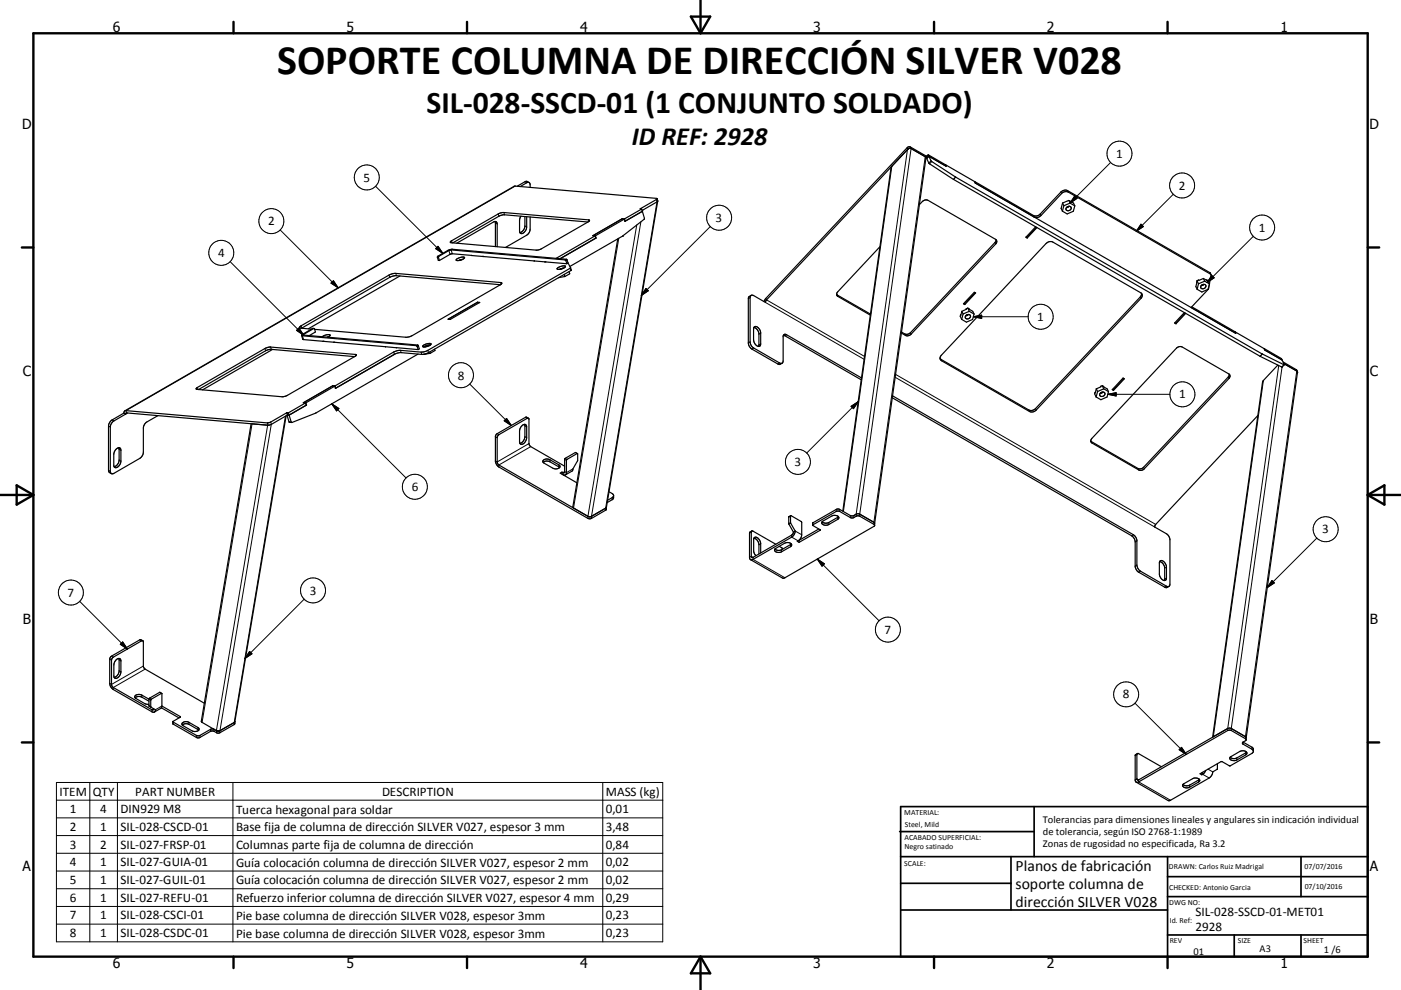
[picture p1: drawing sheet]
<svg xmlns="http://www.w3.org/2000/svg" width="420mm" height="297mm" viewBox="0 0 420 297" stroke-linecap="round" stroke-linejoin="round" font-family="sans-serif">
<g fill="none" stroke="#000" stroke-width=".36">
<path d="M158.6 54.8l-1-.4-2.6 1.5M158.6 54.8l-.5-.1-2.1 1.3M158.6 54.8l.3 .4v1M197 59.6l-42.9-3.7-116.7 67.3M197 59.6l-5 3M197 59.6l.2 .8M272.6 44.5l-.5 .4-5 5.4-14.4 103.1M272.6 44.5h.4M272.7 44.5h.3M272.7 44.5l-.5 .3-42.5 45.3-.2 .6-3.5-2-.8-.1M273 44.5l4.4 2.5 .2 .5-15.4 109.5M273 44.5l5.1 2.8"/>
<path d="M278.1 47.3h.1M278.3 46.4l-.5 .5-5-2.9-.7 .2-42.5 45.3-.5 1M278.3 46.4l.9 2 7.3 4.7 91.9 53.1M278.3 46.4l5.1 3 .2 .4M278.5 46.9l-.4 .4M278.5 46.9l5.2 3-.2-.4M278.5 46.9l-.7 .7 .7 1.4 7.4 4.8M283.5 49.5l8.7 5 .2 .4 78.1 45.1-.2-.4M283.5 49.5h.1M285.9 53.8h.1M285.9 53.8l91.9 53.1 6.5 3.2M292.3 54.5h-.1"/>
<path d="M292.3 54.5l.2 .4M292.3 54.5l17.5 10.1a1.75 1.75 0 0 0 2.1-.4l6.2-6.6a1.8 1.8 0 0 1 2-.4l42.6 24.6 .4 .6M131.7 78.2l3.2-1.9 .7-.2 27.8 2.5M131.7 78.2l-.3-.1-.2-1.2 3-1.8 1.4-.3 34.2 3 .5 1.1M135.1 72.4l14.4-8.3 1.2-.3 26 2.3-.3 .5-14.2 8.1-.9 .3-26-2.2-.3-.1zM136.9 73l11.1-6.4a.65 .65 0 0 1 .7-.1 .65 .65 0 0 1 .4 .7v6.8M136.9 77.8l.8-.5a1.12 1.12 0 0 1 1.6 0l-1.3 .8a.73 .73 0 0 1-1.2-.2zM138.7 77.8l-.9 .3M148.4 66.4l.1 7.6M156.2 64.9l-.4 1.2 .1 3.7M157.4 65v2.8a2.07 2.07 0 0 1-1.5 2M157.9 65v3.1a1.79 1.79 0 0 1-1.8 1.9l-.2-.2"/>
<path d="M158.9 65.1v3.6a2.32 2.32 0 0 1-1 1.9l-6.4 3.6M160.1 78.3h.1M163.4 78.6h.1M163.4 78.6l6.5 .5M169.5 78l-34.2-3-.7 .2-3 1.7 .1 1.3M169.5 78l.1 .1M169.6 78.1l.3 1M170.3 78.9h.1M170.3 78.9l-.4 .2M170.3 78.9l.8 1.4M176.2 66.6l-25.5-2.1-1 .3-14 8.1M177.8 70.7h.1"/>
<path d="M177.8 70.7h.7M178.4 70.8l-11.7 6.7M178.4 70.8l.2 .7M178.5 70.7l.2 .7M178.6 71.4h.1M178.7 71.4l-10.7 6.2 10.6-6.1M185.2 71.7l-13.5 80.4 .2 .3M186.6 65.6l-8.9 5.1 .7 .1M186.6 65.6l.6 .1M186.6 65.6v.1M187.2 65.7l-8.7 5M187.2 65.7h-.7l-8.7 5"/>
<path d="M187.2 65.7l.1 .6M192 62.6v.1M192 62.7h.4M192.4 62.7l.2 .7M192.4 62.7l-5.2 3M192.6 63.4l-5.2 3-.2-.7M192.6 63.4l.6 2.3-6.6 5.1-15.7 9.1M197.2 60.4l-15.4 91.9M197.2 60.4l-4.7 2.8M263.8 74l-12.6 13.6a.84 .84 0 0 0 0 1.3l9.7 5.6M275.6 61.4l.9-.9a1.48 1.48 0 0 1 1.7-.4l20.2 11.7a.84 .84 0 0 1 .1 1.4l-25.3 27.1-.7 .4h-.6l-1.6-.8M298.6 71.9l-.3 .8-25.4 27.1a1.52 1.52 0 0 1-1.7 .4l-.9-.6"/>
<path d="M307.6 71.1l.3 .1M307.9 71.2l.1 .2M310 65.1a1.8 1.8 0 0 0 2.1-.4l6.2-6.6a1.77 1.77 0 0 1 2-.5l42.6 24.6 .2 .4-.5 2.6M310.5 68.1l-2.9 3.1 .4 .2M310.7 68.2l-2.8 3M310.9 68.3l-2.9 3.1M313.6 73.1a1.77 1.77 0 0 1 2-.5l26.4 15.2a1 1 0 0 1 .1 1.7l-31.4 33.5a1.76 1.76 0 0 1-2.1 .4l-26.3-15.2a1.02 1.02 0 0 1-.1-1.6zM318.1 62.6l.4 .8M318.6 60.9l-.4 1.2M318.6 60.9l.3 .8M318.9 61.7l-.4 1.7M319.8 62.2a.74 .74 0 0 1 1-.3 .74 .74 0 0 1 .3 .9 .74 .74 0 0 1-.9 .4 .57 .57 0 0 1-.6-.3 .57 .57 0 0 1 .2-.7z"/>
<path d="M319.9 60.3l-1.3 .6M320.4 60.1l.4 .8M320.6 61.9l-.9 .4M320.8 60.3l1 .6 .4 .9M320.8 60.9l1.4 .9M320.8 60.9l-1.9 .8M322.2 61.8l-.4 1.6-1.9 .8-1.4-.8M93.4 98.7l-3.2-.2-.4-.3 .5-.5 26.3-15.2 1.1-.4 1-.1 31.4 2.8 .4 .2-.5 .4-26.4 15.3-1 .4-.8 .1-27.5-2.4M94.1 98.6l-.4-.1-3.3 2.1M119.9 82.8l-27.4 15.8M134.3 95.8l8.9-5.1h.6l-8.8 5.1zM134.5 95.7v.1"/>
<path d="M134.5 95.7l.6 .1M143.2 90.7v.1M143.7 90.8h-.6l-8.6 4.9M150.1 85.4l-31.4-2.7-.8 .1-1.1 .4-26.4 15.3M167.1 80.5l.9-.5a1.09 1.09 0 0 1 1.5 0l-1.2 .7a.74 .74 0 0 1-1.2-.2zM167.5 83.3h.1M169 80.4l-1.2 .4M169.2 82.3l.2 .7M169.4 83l-1.9 .3M170.6 81.5l.2 .6-1.4 .9M171.1 80.4l-43 24.8-1.7 .4-6.3-.5-1.6 .3-18.1 10.4M171.1 80.3v.1"/>
<path d="M171.1 80.3l.2 .7M171.3 81.1l-43 24.8-1.9 .4-6.3-.5-1.9 .5M171.3 81v.1M225.2 88.6l-.3 .7v13.3a2.29 2.29 0 0 0 1.1 1.8l7.7 4.5 .8 .1M225.2 88.6l-.7 .4-.1 .6v13.3a2.37 2.37 0 0 0 1 1.8l8 4.6 .4 .1 .7-.4M226 98.3a2.02 2.02 0 0 1 1.5 1.9l-.1 3.7M226 98.3a1.02 1.02 0 0 1 1.1-.3 1.02 1.02 0 0 1 .7 .9l.3 1v3.3l-.2 .6-.5 .1M226 98.3l-.1 3.7a2.16 2.16 0 0 0 1.5 1.9M250.8 88.3l10.2 5.9M288.4 93.4l-.5 1.5 .4 .9M288.4 93.4l.4 .8M288.8 94.2l-.5 1.6"/>
<path d="M289 91.1l.2 .1M289.2 91.2l.1 .2M289.6 94.7a.74 .74 0 0 1 1-.4 .74 .74 0 0 1 .3 1 .74 .74 0 0 1-.9 .4 .57 .57 0 0 1-.6-.4 .57 .57 0 0 1 .2-.6zM290.1 92.4l-1.7 1M290.1 92.4l1.5 1 .4 .8M290.1 92.4l.5 1M290.2 94.4l-.5 .2M290.3 94.3l-.8 .4M290.6 93.4l1.4 .8M290.6 93.4l-1.8 .8M292 94.2l-.4 1.6-1.9 .9-1.4-.9M292.1 87.7l.4 .2-3.2 3.5-.4-.3z"/>
<path d="M292.4 87.8l-3.2 3.4M342.2 88l-.3 1.1-31.4 33.5a1.75 1.75 0 0 1-2.1 .4l-26.6-15.4M352.5 97l.1 .1M355.1 93.8l-2.9 3.1 .4 .2M355.3 93.9l-2.8 3.1-.3-.2M355.5 94l-2.9 3.1M357.3 92.1l12.9 7.4 .2 .5M358.9 84.2l-.4 1.8 .4 .8M358.9 84.2l.4 .9M359.3 85.1l-.4 1.7M360.2 85.7a.72 .72 0 0 1 .8-.4 .72 .72 0 0 1 .5 .7 .73 .73 0 0 1-.9 .7 .73 .73 0 0 1-.4-1zM360.8 85.3l-.6 .3"/>
<path d="M360.8 83.5l1.4 .7 .4 1M360.8 83.5l-1.9 .7M360.8 83.5l.4 .9M360.9 85.3l-.8 .4M361.2 84.4l1.4 .8M361.2 84.4l-1.9 .7M362.6 85.2l-.4 1.6-5.1 5.5M362.6 85.2l-.4 1.6-1.9 .8-1.4-.8M370.3 99.6l13.9 8 .2 .4M370.3 99.6h.1M58.9 116.4l20.5-11.8 1.4-.5 25.7 2.2 .3 .2-20.6 12.1-1.3 .4-25.8-2.2-.3-.1zM81.7 104.8l-21 12.2"/>
<path d="M90.4 100.6l34.5 3.1M90.4 100.6l.5 1.3 6 .5M90.9 100.5l3.4-1.9 .3 1-1.9 1.1M90.9 100.5h.1M90.9 100.5l34.3 3 .5 1.2-.3 .2M96.6 101l1.1-.5a.74 .74 0 0 1 1.2 .2l-.7 .5M96.8 102.4h.1M96.8 102.4l3.3 .3M98.4 101.1l-.3 .1M99.8 115.7l-8.9 5.1 .7 .1M99.8 115.7l.6 .1M99.8 115.7v.1"/>
<path d="M100.1 102.7h.1M100.1 102.7l15.5 1.3M100.4 115.9l-.7-.1-8.7 5M100.4 115.9l-8.7 5M100.4 115.8l.2 .7M100.5 116.5h.1M106.3 107l-25.6-2.1-1.1 .3-20.1 11.7M115.6 104h.1M115.6 104l3.2 .3M118.2 106.3l-17.6 10.2M118.2 106.3l-17.6 10.2-.2-.6M118.8 104.3l6.6 .6"/>
<path d="M118.8 104.3h.1M124.9 103.7h.1M124.9 103.7l.5 1.2M125.3 106.2l-30.6 17.7M127.1 106.3h.1M128.7 103.7l.5-.4a1.95 1.95 0 0 0-2.4 .7l.2 .1M128.7 103.7l-1.7 .4M128.8 103.7l-1.4 .4M128.9 105.6l.1 .4M129 106l-1.9 .3M129.1 103.5l-1 .1-1.1 .5M130.3 104.8l.1 .4-1.4 .8"/>
<path d="M234.9 100.6l23.3 13.4M234.9 100.6l-.1 7.7-.3 .7M234.9 100.6l.4-.3 .5 .1 22.5 13M267.5 119.3l71.8 41.4a2.42 2.42 0 0 1 1 1.9v7.5l.5 1 .6 .6 8 4.6h.4l.7-.4M267.6 118.8l72.2 41.6 .7 .8 .3 .8v7.5a2.48 2.48 0 0 0 1.1 1.9l7.8 4.5h.8M328.7 116.7l-.5 1.4 .4 1M328.7 116.7l.4 .8M329.1 117.5l-.5 1.6M329.9 118a.73 .73 0 0 1 .8-.4 .73 .73 0 0 1 .6 .7 .76 .76 0 0 1-.9 .7 .76 .76 0 0 1-.6-.9zM330.5 115.7l-1.8 1M330.5 115.7l1.5 1 .3 .8M330.5 115.7l.4 1"/>
<path d="M330.5 117.6l-.5 .3M330.7 117.6l-.8 .4M330.9 116.7l1.4 .8M330.9 116.7l-1.8 .8M332.3 117.5l-.4 1.6-1.8 .8-1.5-.8M333.5 116.8l.3 .1M333.7 116.9l.1 .2M336.7 113.4l.4 .2-3.3 3.5-.3-.2zM336.9 113.5l-3.1 3.4M352.7 104.5a1.51 1.51 0 0 1 1.7-.4l14 8.1a.85 .85 0 0 1 .1 1.3l-25.4 27.1a1.41 1.41 0 0 1-1.7 .4l-14-8.1a.85 .85 0 0 1-.1-1.3zM368.6 112.3l-.3 .8-25.4 27.1a1.46 1.46 0 0 1-1.7 .3l-14.2-8.2M378.4 106.2h.1"/>
<path d="M378.4 106.2l6.6 3.3M379 104.6l.2 .4 5.2 3M379.1 104.6l.2 .5 5.1 2.9M379.1 104.6l-.1 .1M383.1 109.5l-4.6 5.1-14.9 106.6M384.3 110.1h.1M384.4 108l.6 1.4M384.7 108.6l4 2.4 .3 .5M384.9 109.1l3.9 2.2M385 109.4v.1M385 109.4l-.6 .7M388.8 111.3l.2 .2"/>
<path d="M389 111.5l-15.4 109.8M389 111.5v.5M35.6 134.3l.5 .2 .1 .4v3.4a1.64 1.64 0 0 1-1.9 1.8l-.1-.1M35.6 134.3a2.11 2.11 0 0 0-1.5 2l.1 3.7M35.6 134.3l.1 3.7a2.07 2.07 0 0 1-1.5 2M37.1 123.9l-3.5 2.1a2.29 2.29 0 0 0-1.1 1.8v13.3l.2 .6 .7 .4M37.1 123.9l.6 .3M37.4 123.2l42.7 3.7 1.1-.3 4.7-2.7M37.4 123.2l-.3 .7M37.7 124.2l-3.6 2.1a2.24 2.24 0 0 0-1 1.8v13.3l.3 .7M37.7 124.2l.3-.3 42.3 3.7 1.1-.3 4.8-2.8M47.3 124.7l-3.3 1.9a2.35 2.35 0 0 0-1 1.8v7.3a2.42 2.42 0 0 1-1.1 1.8l-7.8 4.5-.7 .1"/>
<path d="M75.3 127.1l-14.9 89.3 .2 .3 4.3 2.5M75.6 127.2l4.6 .4M85.8 124.7l-15.4 91.8M85.9 123.9h.6M86 123.8h.1M86.1 124.6l.5 2 .9 .2M86.2 124.5h.1M86.3 124.5h.4M86.5 123.9l.2 .6M86.7 124.5l.7 2.3M91 120.8h.1M91 120.8l.7 .1"/>
<path d="M91.6 120.9l-5.1 3M91.6 120.9l.2 .7M91.7 120.9l.2 .6M91.8 121.5h.1M91.9 121.5l-5.2 3M94.7 123.9l-7.3 2.9M94.7 123.9h.1M156.6 127.6a.7 .7 0 0 1 .9-.3 .7 .7 0 0 1 .4 .8v3.2a1.8 1.8 0 0 1-1.8 2l-.3-.7v-3.3l.3-1.1zM157.3 127.3l.1 3.7a2.08 2.08 0 0 1-1.5 2M158.4 125.5h-.3l-8.8 5.1-.2 .6v7.5l.2 .6 27.1 15.7 .9-.1 4.5-2.6M158.4 125.5l-.9-.3-8.7 5.1-.3 .6v7.6l.7 1.3 27.1 15.7h1l4.4-2.5 .1-.7M158.4 125.5l.2 7.6 .3 .7 10.4 6.1"/>
<path d="M162.9 138.7a1.68 1.68 0 0 1 2-.2l2.9 1.8M163 138l1.4-.2 3.1 1.7a.66 .66 0 0 1 .3 .8 .66 .66 0 0 1-.8 .3h-1l-2.9-1.7-.4-.5zM173.1 136.1l.1 .1a4.9 4.9 0 0 1-1.4 4.5l-.2 .6-2.1 1.2M173.1 136.1l-.6-.4-3.2 1.9v4l-.3 .3-.5-.3M173.1 136.1l-3.2 1.9-.1 4-.3 .5M377.1 124.6l-30.7 32.9-.2 .6 3.5 2a2.29 2.29 0 0 1 1.1 1.9v13.2l-.3 .7M168.5 141.6v.6M168.5 141.6l-.5 .3 4.9 2.9M168.8 142.4l.7 .1M182.6 147.5l.9 .6 .5 .6M184 148.7l-.3 1.1-1.7 1M184 148.7l-.5 .6-1.4 .8"/>
<path d="M225.4 159.3l-.2 7.6 .3 .4 11.9-6.8 .5-.9M225.4 159.3l7.2 4M225.4 159.3l-.5 .3-.2 .4v7.2l.3 .7M237.1 154.7a4.7 4.7 0 0 0 1.3 4.6M237.1 154.7h.1M237.1 154.7l-.6 .3a4.7 4.7 0 0 0 1.4 4.6M237.1 154.7l3.2 1.9 .1 3.8a2.32 2.32 0 0 1-1.4 2l.6 .3M238.4 159.3a2.29 2.29 0 0 1-1 1.8l-11.6 6.7-.8 .1M238.4 159.3l-.5 .3M243.6 157.6l2.3 1.5-6.3 3.6M243.6 157.6l7.1-4.2 .7-.1 3.7 2.1h.8l1.1-.7 .6 .1 4.6 2.8M245.5 158.7l-5.9 3.4"/>
<path d="M246.4 156.6l3-1.8a1.37 1.37 0 0 1 2.1 .6l-.4 .4-2.6 1.6a1.34 1.34 0 0 1-2.1-.7zM251.4 155l-2.9 1.7a1.73 1.73 0 0 1-2-.2M262.2 157l-4.6-2.8-.6-.1-1.1 .6h-.8l-3.5-1.9-.6-.1-7.3 4.2-.1 .7M262.2 157.6l-.2 .3-26.9 15.5h-.5l-9.6-5.5M262.2 157v.6M226 161.4a2.15 2.15 0 0 1 1.5 2v2.8M228.1 165.9v-2.8a1.8 1.8 0 0 0-1.8-1.9l-.3 .5v3.7l.6 1.3M232.4 164.6l2.8-1.6a1.36 1.36 0 0 1 2.1 .6l-.3 .4-2.7 1.5a1.35 1.35 0 0 1-2.1-.6zM233.6 163.9l1.1 .8M237.2 163.2l-2.9 1.7a1.84 1.84 0 0 1-2-.2M239.5 162.1h.1M239.6 162.1v.6"/>
<path d="M347.7 168.5a2.14 2.14 0 0 1 1.5 1.9l-.1 3.8M347.8 168.3a1.6 1.6 0 0 1 1.9 1.8v3.3a.76 .76 0 0 1-.6 .8 .76 .76 0 0 1-.9-.5l-.6-1.2v-3.6zM35.6 197.5a2.11 2.11 0 0 0-1.5 2l.1 3.7M35.6 197.5l.3 .1 .3 .5v3.5a1.8 1.8 0 0 1-1.8 1.9l-.2-.3M35.6 197.5l.1 4a2.2 2.2 0 0 1-1.5 1.7M42.8 192.2l.2 7.8 .4 .6 17.9 10.4M42.8 192.2l-.4 .1-8.7 5.1-.3 .7v7.2l.6 1 11.5 6.6 .4 .1 .2-.4M42.8 192.2l-.9-.2-8.8 5.1-.2 .7v7.2a2.28 2.28 0 0 0 1.1 1.9l11.5 6.6 .8 .1M40.5 209.4a1.8 1.8 0 0 1 2-.2l2.2 1.2M44.7 211.8h.1M44.7 209.8l-2.2-1.3a1.36 1.36 0 0 0-2.1 .7l3 1.9 1.3 .2M44.7 211.8l.5 .3"/>
<path d="M45.2 212.1l1.4 .8-.3 .7M48.4 212.4l5.3 3M48.5 208l-3.2 1.8-.1 2.3M48.5 208v.1M48.5 208l-.7-.3-3 1.8-.1 2.3M48.5 208.1v3.7M48.5 211.8l5.6 3.2M48.5 211.8l-.3 .7-1.9 1.1M51.8 216.5v.7M51.8 216.5l7.4 4.3 .6-.1 3.5-2h.7l.9 .5M51.8 217.2h.1M54.1 215v.1"/>
<path d="M54.1 215.1l-2.3 1.4M54.6 217.5l3 1.8a1.91 1.91 0 0 0 2-.2M54.6 217.5a1.19 1.19 0 0 1 .8-1.1 1.19 1.19 0 0 1 1.3 .3l2.8 1.6 .2 .5-.1 .3M54.7 217.5a1.69 1.69 0 0 1 2-.2l2.9 1.8M70.3 216.7l-4.5 2.6-.9-.1M70.4 216.6l-.1 .1M70.4 216.5l-.1 .2M70.4 216.5l-.2 .9-4.4 2.5h-.6l-1.2-.6h-.7l-3.7 2.1-.7-.2-7-4M341 226.1l-.7 .5v7.6l.3 .5M341 226.1l7.2 3.9M354.7 235.3l2.9-1.7a1.4 1.4 0 0 1 2.1 .6l-.4 .4-2.6 1.6a1.34 1.34 0 0 1-2.1-.7zM359.6 233.8l-2.9 1.7a1.73 1.73 0 0 1-2-.2"/>
<path d="M360.3 231.8v.6M361.5 231.2l-.6 .8-.6 .4M365 229.1v1.6l-1.4 .9a2.29 2.29 0 0 1-1.1 1.8l-12 6.8-9.9-5.5M368.9 227.1l2.8-1.7a1.36 1.36 0 0 1 2.1 .7l-.3 .4-2.7 1.5a1.35 1.35 0 0 1-2.1-.6zM372.7 222.6l-.1 .6 2.7 1.6 .5 .6M372.7 222.6l2.8 1.7 .3 1.1M373.6 221.3l-4.5-2.7h-1l-27 15.4-.3-.3v-7.3l.2-.3M373.6 221.9l-4.5-2.7h-1l-26.7 15.4-.8 .1M373.6 221.9l-.9 .7M373.6 221.3v.6M373.7 225.7l-2.9 1.7a1.83 1.83 0 0 1-2-.2M375.8 225.4l-.5 .6-6.4 3.7-2.8-1.2-6.3 3.6 .5 .3"/>
</g>
<g fill="none" stroke="#000" stroke-width=".3">
<path d="M112.6 55.9l20.2 20.1M154.5 55.8l-116.7 67.4 .2 .7M157.4 54.5l.5 .3M196.8 59.9l.2 .7-15.4 92.5M267.4 49.9l-14.5 103.5M272 44.3l.2 .5M272.1 44.9l-15.4 110M273 44.1l.2 .5M273.2 44.6l-15.4 110.3M277.4 47l-15.4 110.3M277.7 46.9l.3 .4M277.9 46.8l.2 .5"/>
<path d="M279.1 48.2l-.6 .7M279.4 48.5l-.7 .7M286.5 53.1l-.6 .7 .6-.7M318.1 57.6l.2 .5M320.1 57.2l.2 .4M322.2 58.8l.7 .7-2.1 1.4zM333 48.7l-12.2 12.2M351.8 58.3l-11.1 11.1M69 78.5l22 22M84 69l17.4 17.3M131.1 77.2h.4M131.3 76.9h.3"/>
<path d="M131.3 73.9l1.5 2.1-2.2-1.4zM134.2 75.1l.4 .1 .3 1.1M135.4 72.2l.2 .7M135.6 74.8l-.3 .2 .3 1.1M148.5 66.9l.6 .3M149.4 64.2l.2 .7M151.1 63.8l.2 .6M157.4 67.8l.5 .3M169.8 77.8l-.4 .2M170 78l-.3 .2M176.4 66l.2 .4M185.5 71.5l-13.6 80.9"/>
<path d="M190.9 67.5l-14.6 88M192 62.6v.1M192.1 66.6l-14.8 88.9M192.7 63l-.1 .6M212.9 68l-20.6 20.7M298.3 72.7l.2 .5M309.8 64.6l.2 .5M311.9 64.2l.2 .5M318.2 62.1l-.1 .5M319.9 60.3l.5-.2 .4 .2M342.1 67.3l.7 .7-2.1 1.4zM375.8 70.9l-13.9 13.9"/>
<path d="M88.9 99.1l.7-.7 1.4 2.1zM90.3 97.7l.2 .7M93.7 98.5l.4 .1M99.2 84.9l.8-.7 1.4 2.1zM116.6 82.5l.2 .7M118.7 82l.2 .7M150.1 84.8l.1 .5M170.9 80.5l.2 .7M193.7 86.5l.7 .7-2.1 1.5zM224.9 89.3l-.5 .3M228.1 99.9l-.6 .3M229.5 90.7l29.6 17.1"/>
<path d="M229.6 89.5l.2 .5 29.4 16.9M251 88.5l.2 .4M272.9 99.8l.3 .5M291.8 95h16.5M291.8 95l2.5-.5v1zM341.9 89.1l.2 .4M362.7 81.8l.2 .4M363.3 82.7l.7 .6-2.1 1.5zM59.2 116.2l.2 .6M79.4 104.6l.2 .6M81.1 104.1l.2 .7M90.7 100.3l.4 .2"/>
<path d="M91 100.5l-.3 .2 .3 1.2M106.5 106.3l.1 .5M118 105.6l.2 .7M120.1 105.1l.2 .7M125.2 103.5l-.3 .2M125.4 103.8l-.3 .2M126.2 105.6l.2 .7M128.3 105.1l.2 .7M140.8 115.2l12.5 12.5M224.9 102.6l-.5 .3M226 104.4l-.6 .3M228.1 103.2l-.6 .3"/>
<path d="M233.7 108.9l-.5 .3M235.8 100.4l-.5 .3M268.4 113.2l77.8 44.9M268.5 112.3l78 45M271.2 100.2l.3 .4M282.1 107.8l.2 .4M332.1 118.3h18.6M332.1 118.3l2.5-.5v1zM368.3 113.1l.2 .4M377.8 106.9l.6-.7-.6 .7M378.8 114.2l-15 106.8M383.4 109.7l-15.3 109.5"/>
<path d="M384.4 110.1l-15.3 109.1M384.9 109.4l-.6 .7M388.6 110.9l.2 .4-15.4 110.3M32.5 127.8l.6 .3M33.6 126l.5 .3M35.7 138l.5 .3M35.7 134.8l.5 .3M38.3 123.9l-.6 .3M75.6 127.2l-15 89.5M80.1 126.9l.2 .7M80.2 127.6l-15.3 92.2M81.2 126.6l.2 .7"/>
<path d="M81.3 127.3l-15.4 92.5M85.6 124.8l-15.4 92.6M85.9 123.9l.2 .6M86.1 123.8l.2 .7M86.6 126.6h.7M99.5 121.2l22.2 22.2M99.5 121.2l2.1 1.4-.7 .7zM148.5 131l.6 .3M149.1 130.1l.5 .3M151.2 126.2l.7-.7 1.4 2.2zM157.4 131l.5 .3M157.4 127.8l.5 .3"/>
<path d="M157.5 125.2l.6 .3M158.6 133.1l-9.5 5.5-.6-.3M159.1 134l-9.5 5.5v.6M164.9 137.9v.6M167.5 139.5v.6M169.3 137.8l.5 .3M169.5 137.5l.5 .3M172.5 135.8l.5 .3M255.2 121.9l2.1-1.4-1.4 2.1zM257.3 120.5l-15.4 15.4M308.4 123l.2 .4M310.5 122.6l.2 .4"/>
<path d="M327.2 132.5l.2 .4M32.5 141.1l.6 .3M171.8 140.7l-2 1.1-.5-.3-.5 .3v.6M183.5 149.3v.6M225.2 159.7l-.5 .3M237 156.8l-.5 .3M237 154.8l-.5 .3M237.1 157l-.6 .3M238.4 159.3l2 1.1M243.7 156.9v.6M245.8 158.9v.2M248.5 156.7v.7"/>
<path d="M250.7 152.8v.6M251.1 155.2v.6M251.8 152.8v.6M254.9 154.7v.6M256 154.7v.6M341.2 140.5l.2 .5M342.9 140.2l.2 .4M91.2 179.8l-17.8 17.8M224.7 167.2l.5-.3 .6 .3v.6l9.5 5.5M228.1 163.1l-.6 .3M234.3 164.9v.6M237 163.4v.6"/>
<path d="M237.4 160.5v.6l1.9 1.2M245 167.7l18.6 18.5M245 167.7l2.2 1.4-.7 .8zM339.8 160.4l-.5 .3M340.8 162.3l-.5 .3M340.8 169.5l-.5 .3M341.9 171.4l-.5 .3M349.7 175.9l-.5 .3M349.7 173.4l-.5 .3M349.7 170.1l-.5 .3M381.3 174.2l.8 .7-2.2 1.4zM394.8 161.4l-14.9 14.9"/>
<path d="M23.9 180.4l14.3 14.3M32.9 197.8l.5 .3M33.4 196.9l.6 .3M35.7 198l.5 .3M36.1 193.3l.7-.7 1.4 2.1zM41.9 192l.5 .3M43 199.8l-9.6 5.5-.5-.3M74.8 195.4l.7 .7-2.1 1.5zM35.7 201.3l.5 .3M42.5 208.5v.7M43.5 200.7l-9.5 5.6v.6M44.7 211.7l.5 .3"/>
<path d="M44.7 209.8l.5 .3M44.8 209.5l.6 .3M46.1 212.6l-.6 .3v.6M47.8 207.7l.6 .3M48.5 211.8l-1.9 1.1M51.9 216.6v.6M54 215v.2M56.7 216.7v.6M59.3 218.2v.7M63.1 218.8v.6M64.2 218.8v.6M340.3 211l15.4 15.3"/>
<path d="M16.9 234.8h181.8v47.8h-181.8zM26.9 234.8v47.8M35.2 234.8v47.8M58.9 220.6v.6M59.9 220.6v.6M69.8 234.8v47.8M180.7 234.8v47.8M340.3 234l.5-.3 .6 .3v.6l9.5 5.5M340.8 226.4l-.5 .3M354.2 224.2l1.5 2.1-2.2-1.4zM356.7 235.5v.7M359.3 234v.6"/>
<path d="M360.6 231.7v.6l1.9 1.1M362.2 230.7l1.4 .9M370.8 227.4v.6M372.7 222.6v.7M373.5 225.9v.6M375.3 224.2v.6M16.9 240.1h181.8M16.9 245.4h181.8M16.9 250.7h181.8M16.9 256h181.8M16.9 261.3h181.8M16.9 266.6h181.8"/>
<path d="M16.9 271.9h181.8M16.9 277.3h181.8"/>
<circle cx="110" cy="53.2" r="3.7"/>
<circle cx="335.6" cy="46.1" r="3.8"/>
<circle cx="354.4" cy="55.7" r="3.7"/>
<circle cx="66.3" cy="75.8" r="3.8"/>
<circle cx="81.4" cy="66.3" r="3.7"/>
<circle cx="215.6" cy="65.3" r="3.8"/>
<circle cx="378.4" cy="68.3" r="3.8"/>
<circle cx="312" cy="95" r="3.7"/>
<circle cx="138.2" cy="112.6" r="3.8"/>
<circle cx="354.5" cy="118.3" r="3.8"/>
<circle cx="239.2" cy="138.6" r="3.8"/>
<circle cx="124.4" cy="146" r="3.7"/>
<circle cx="397.4" cy="158.8" r="3.7"/>
<circle cx="21.3" cy="177.8" r="3.7"/>
<circle cx="93.8" cy="177.1" r="3.8"/>
<circle cx="266.2" cy="188.9" r="3.8"/>
<circle cx="337.6" cy="208.3" r="3.8"/>
</g>
<g fill="#000">
<circle cx="144.7" cy="76.9" r=".18"/>
<circle cx="163.4" cy="78.6" r=".18"/>
<circle cx="186.6" cy="70.8" r=".18"/>
<circle cx="96.9" cy="102.4" r=".18"/>
<circle cx="100.1" cy="102.7" r=".18"/>
</g>
<g fill="none" stroke="#000" stroke-width=".71">
<path d="M10 10h400v277h-400zM70 6.6v3.4M140 6.6v3.4M207.1 5h5.8l-2.9 5zM210 0v10M280 6.6v3.4M350 6.6v3.4M6.6 74.2h3.4M410 74.2h3.5M0 148.5h10M5 145.6l5 2.9-5 2.9zM410 148.5h10.1"/>
<path d="M410 148.5l5.1-2.9v5.8zM6.6 222.7h3.4M410 222.7h3.5M70 287v3.4M140 287v3.4M210 287v10M210 287l2.9 5h-5.8zM280 287v3.4M350 287v3.4"/>
</g>
<g fill="none" stroke="#000" stroke-width=".51">
<path d="M269.7 249.5h40.3M270 242h140v45h-140zM270 257h140M303.1 257v16M310 242v15M350 257v30M390.1 257v12M270 265h33.1M270 273h80M350 269h60M350 263h60M350 280.5h60"/>
<path d="M370 280.5v6.5M390.1 280.5v6.5"/>
</g>
<g fill="#000" stroke="#000" stroke-width=".3">
<path d="M322.2 58.8l.7 .7-2.1 1.4zM131.3 73.9l1.5 2.1-2.2-1.4zM342.1 67.3l.7 .7-2.1 1.4zM88.9 99.1l.7-.7 1.4 2.1zM99.2 84.9l.8-.7 1.4 2.1zM193.7 86.5l.7 .7-2.1 1.5zM291.8 95l2.5-.5v1zM363.3 82.7l.7 .6-2.1 1.5zM332.1 118.3l2.5-.5v1zM99.5 121.2l2.1 1.4-.7 .7zM151.2 126.2l.7-.7 1.4 2.2zM255.2 121.9l2.1-1.4-1.4 2.1z"/>
<path d="M245 167.7l2.2 1.4-.7 .8zM381.3 174.2l.8 .7-2.2 1.4zM36.1 193.3l.7-.7 1.4 2.1zM74.8 195.4l.7 .7-2.1 1.5zM354.2 224.2l1.5 2.1-2.2-1.4z"/>
</g>
<text font-size="12.6" x="83.1" y="22.2">SOPORTE COLUMNA DE DIRECCIÓN SILVER V028</text>
<text font-size="9.4" x="127.8" y="34">SIL-028-SSCD-01 (1 CONJUNTO SOLDADO)</text>
<text font-size="7.9" x="189.4" y="43.4">ID REF: 2928</text>
<g font-size="4.7">
<text x="304.5" y="261.2">Planos de fabricación</text>
<text x="304.5" y="266.6">soporte columna de</text>
<text x="304.5" y="272">dirección SILVER V028</text>
</g>
<g font-size="4.2">
<text x="33.9" y="9.6">6</text>
<text x="103.9" y="9.6">5</text>
<text x="173.9" y="9.6">4</text>
<text x="243.8" y="9.6">3</text>
<text x="313.9" y="9.6">2</text>
<text x="383.9" y="9.6">1</text>
<text x="6.7" y="38.7">D</text>
<text x="410.5" y="38.7">D</text>
<text x="6.9" y="112.9">C</text>
<text x="410.7" y="112.9">C</text>
<text x="6.9" y="187.1">B</text>
<text x="410.7" y="187.1">B</text>
<text x="6.8" y="261.4">A</text>
<text x="410.7" y="261.4">A</text>
<text x="33.9" y="290.4">6</text>
<text x="103.9" y="290.4">5</text>
<text x="173.9" y="290.4">4</text>
<text x="243.8" y="290.4">3</text>
<text x="313.9" y="290.4">2</text>
<text x="383.9" y="290.4">1</text>
</g>
<g font-size="3.9">
<text x="334.6" y="47.4">1</text>
<text x="109" y="54.5">5</text>
<text x="353.4" y="56.9">2</text>
<text x="80.3" y="67.6">2</text>
<text x="214.5" y="66.6">3</text>
<text x="377.4" y="69.5">1</text>
<text x="65.4" y="77.1">4</text>
<text x="311" y="96.3">1</text>
<text x="137.2" y="113.9">8</text>
<text x="353.5" y="119.5">1</text>
<text x="238.2" y="139.9">3</text>
<text x="123.4" y="147.3">6</text>
<text x="396.4" y="160">3</text>
<text x="20.2" y="179">7</text>
<text x="92.9" y="178.4">3</text>
<text x="265.2" y="190.2">7</text>
<text x="336.6" y="209.5">8</text>
<text x="17.9" y="238.7">ITEM</text>
<text x="27.9" y="238.7">QTY</text>
<text x="40.6" y="238.7">PART NUMBER</text>
<text x="114.6" y="238.7">DESCRIPTION</text>
<text x="181.6" y="238.8">MASS (kg)</text>
<text x="20.9" y="243.9">1</text>
<text x="30.1" y="243.9">4</text>
<text x="36.2" y="244">DIN929 M8</text>
<text x="70.8" y="244.1">Tuerca hexagonal para soldar</text>
<text x="181.6" y="244">0,01</text>
<text x="20.9" y="249.3">2</text>
<text x="30.1" y="249.3">1</text>
<text x="36.2" y="249.3">SIL-028-CSCD-01</text>
<text x="70.8" y="249.3">Base fija de columna de dirección SILVER V027, espesor 3 mm</text>
<text x="181.6" y="249.3">3,48</text>
<text x="20.9" y="254.6">3</text>
<text x="30.1" y="254.6">2</text>
<text x="36.2" y="254.6">SIL-027-FRSP-01</text>
<text x="70.8" y="254.7">Columnas parte fija de columna de dirección</text>
<text x="181.6" y="254.6">0,84</text>
<text x="20.9" y="259.9">4</text>
<text x="30.1" y="259.9">1</text>
<text x="36.2" y="259.9">SIL-027-GUIA-01</text>
<text x="70.8" y="260">Guía colocación columna de dirección SILVER V027, espesor 2 mm</text>
<text x="181.6" y="259.9">0,02</text>
<text x="20.9" y="265.2">5</text>
<text x="30.1" y="265.2">1</text>
<text x="36.2" y="265.2">SIL-027-GUIL-01</text>
<text x="70.8" y="265.3">Guía colocación columna de dirección SILVER V027, espesor 2 mm</text>
<text x="181.6" y="265.2">0,02</text>
<text x="20.9" y="270.5">6</text>
<text x="20.9" y="275.8">7</text>
<text x="30.1" y="270.5">1</text>
<text x="30.1" y="275.8">1</text>
<text x="36.2" y="270.5">SIL-027-REFU-01</text>
<text x="36.2" y="275.8">SIL-028-CSCI-01</text>
<text x="70.8" y="270.6">Refuerzo inferior columna de dirección SILVER V027, espesor 4 mm</text>
<text x="70.8" y="275.9">Pie base columna de dirección SILVER V028, espesor 3mm</text>
<text x="181.6" y="270.5">0,29</text>
<text x="181.6" y="275.8">0,23</text>
<text x="358.4" y="274.9">SIL-028-SSCD-01-MET01</text>
<text x="20.9" y="281.2">8</text>
<text x="30.1" y="281.2">1</text>
<text x="36.2" y="281.2">SIL-028-CSDC-01</text>
<text x="70.8" y="281.3">Pie base columna de dirección SILVER V028, espesor 3mm</text>
<text x="181.6" y="281.2">0,23</text>
<text x="358.4" y="279.4">2928</text>
</g>
<g font-size="3.1">
<text x="312.7" y="246.8">Tolerancias para dimensiones lineales y angulares sin indicación individual</text>
<text x="312.7" y="250.4">de tolerancia, según ISO 2768-1:1989</text>
<text x="312.7" y="254">Zonas de rugosidad no especificada, Ra 3.2</text>
<text x="357.8" y="286.5">01</text>
<text x="377.6" y="285.6">A3</text>
<text x="396.9" y="285.9">1 /6</text>
</g>
<g font-size="2.4">
<text x="271.1" y="244.4">MATERIAL:</text>
<text x="271.2" y="252">ACABADO SUPERFICIAL:</text>
<text x="271.3" y="248">Steel, Mild</text>
<text x="271.2" y="254.7">Negro satinado</text>
<text x="271.1" y="259.7">SCALE:</text>
<text x="350.4" y="260.8">DRAWN: Carlos Ruiz Madrigal</text>
<text x="391.1" y="260.6">07/07/2016</text>
<text x="350.5" y="267">CHECKED: Antonio Garcia</text>
<text x="391.2" y="266.7">07/10/2016</text>
<text x="350.5" y="271.4">DWG NO:</text>
<text x="350.7" y="276.9">Id. Ref:</text>
<text x="350.7" y="282.8">REV</text>
<text x="371.1" y="282.9">SIZE</text>
<text x="390.8" y="283">SHEET</text>
</g>
</svg>
